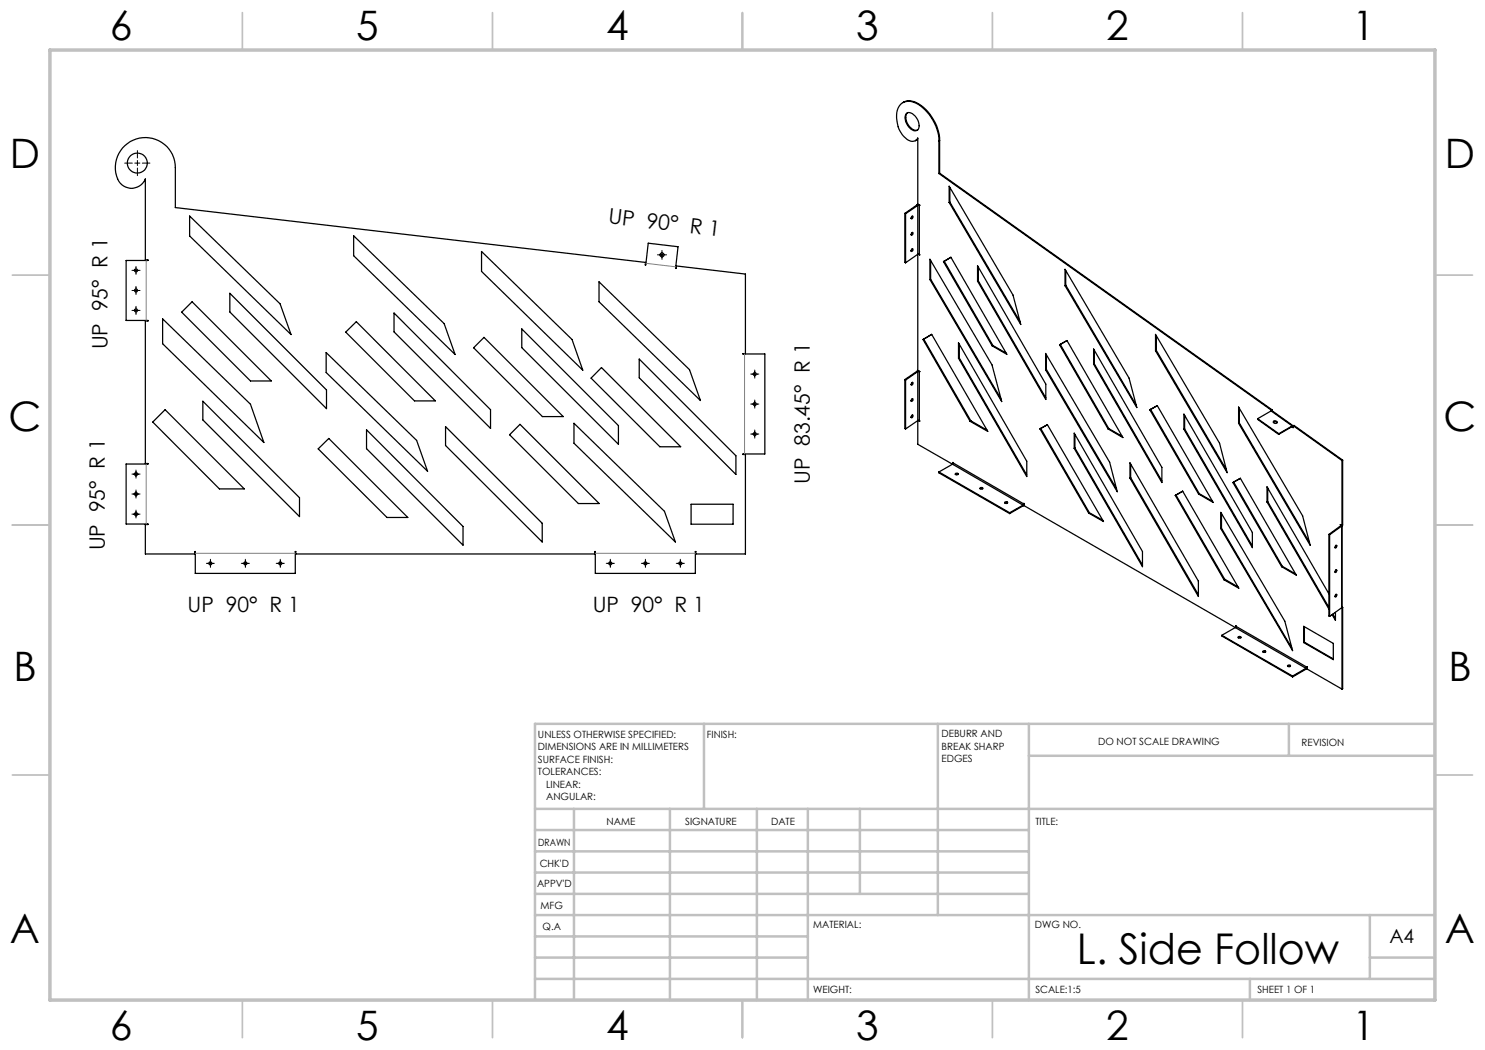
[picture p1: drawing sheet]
<svg xmlns="http://www.w3.org/2000/svg" width="297mm" height="210mm" viewBox="0 0 297 210" stroke-linecap="round" stroke-linejoin="round" font-family="sans-serif">
<g fill="none" stroke="#000" stroke-width=".25">
<path d="M25 29.1a6 6 0 0 1 6.5-1.1 6 6 0 0 1 3.6 5.5v8l94 11-.1 .5h.2l.4-4.4 6 .7-.5 4.4h.1l.1-.5 13.8 1.6v15.9l-.5 .1h4.4v20h-4.4v.1h.5v19.9h-9.9v-.5h-.1v4.4h-20v-4.4h-.1v.5h-59.8v-.5h-.1v4.4h-20v-4.4l-.1 .5h-9.9v-5.9h.5v-.1h-4.4v-12h4.4v-.1h-.5v-28.5h.5v-.1h-4.4v-12h4.4v-.1h-.5v-16.2a3 3 0 0 1-3.1 1.9 3 3 0 0 1-2.7-2.5 6 6 0 0 1 1.7-6.1zM180.6 20.5a3.1 3.1 0 0 1 3.7 .6 9.5 9.5 0 0 1 3.6 7M181.3 22.7a1.46 1.46 0 0 1 1.9 .8 2.06 2.06 0 0 1 .2 2.6 1.83 1.83 0 0 1-2.1-1.4l-.3-1 .2-.8zM181.5 22.6a2.26 2.26 0 0 0 .7 3l.6 .4h.7M183.6 27.8l-.5 .3M187.8 28.2a9 9 0 0 0-5.1-7.7 2.44 2.44 0 0 0-3.4 2.5 5.2 5.2 0 0 0 2.8 5.2h.6a.98 .98 0 0 0 .9-.6v13.2l.3 .2M187.8 28.2v6.5M187.8 34.7l66.5 47.3M187.9 34.6l-.1 .1M187.9 34.6l66.5 47.4M187.9 28.1l-.1 .1M187.9 28.1v6.5"/>
<path d="M189.8 37.2l12.8 21.8 1.6 5.9-14.4-24.4zM190 37.5v2.9M37.9 43.2l18.1 17.6 2.2 6.1-20.3-19.7zM46 58.7l19.3 19.3v3.7l-19.3-19.3zM70.7 47.2l18.1 17.5 2.2 6.2-20.3-19.8zM96.3 50.3l18.1 17.6 2.2 6.1-20.3-19.7zM119.8 56.4l18.1 17.5 2.2 6.2-20.3-19.7zM181 42.7v9.8l.1 .1M181 42.7h.1M181.1 42.7v9.9M182.4 49.8a.23 .23 0 0 1 .2 .3 .23 .23 0 0 1-.4 .1zM182.4 46.5h.1a.25 .25 0 0 1 .1 .3 .25 .25 0 0 1-.4 .1z"/>
<path d="M182.4 43.2h.1a.28 .28 0 0 1 .1 .4 .28 .28 0 0 1-.4 .1zM182.5 43.2l-.3 .5M182.5 46.5l-.3 .4M182.5 49.8l-.3 .4M183.4 41l-2.4 1.7M183.4 41l.2 .1M183.6 41.1v33l.3 .2M183.6 41.1l-2.5 1.6M183.7 50.8l.2 .2v-.1M183.7 40.9l-.3 .1M183.9 41.1h-.3M183.9 50.9h-.3l-2.5 1.7"/>
<path d="M183.9 41.1v9.8M183.9 41v.1M186 51.8l12.4 21.2 1.9 7.3-14.3-24.4zM186.1 55.8l-.1 .1M186.1 55.8l14.1 23.9M186.1 52.1v3.7M188.7 52.3l9.7 16.9M188.8 52.2l9.8 16.9M188.8 52.2l-.1 .1M190 40.4l-.2 .1M190 40.4l14 23.9M190.2 51.5l-1.5 .8"/>
<path d="M190.2 51.5l11.2 19.4-3-1.7M190.2 51.5l-1.4 .7M195.5 53.2l13.7 23.6v3.1l-13.7-23.7zM195.7 56.2h-.2M195.7 56.2l13.5 23.4M195.7 53.4v2.8M213 53.9l12.8 21.7 1.6 5.9-14.4-24.4zM213.1 57l-.1 .1M213.1 57l14.1 24M213.1 54.1v2.9M32.5 63.8l17.6 17 2.7 7.7-20.3-19.8zM38.4 60.4l15.9 15.8h-4.2l-13.8-13.8z"/>
<path d="M65.2 70.5l18.1 17.6 2.2 6.2-20.3-19.8zM69.1 66.4l2.2-2.1 15.8 15.9h-4.2zM78.8 62.6l19.3 19.3v3.8l-19.3-19.3zM94.7 69.6l2.1-2.1 15.8 15.8h-4.1zM104.4 65.8l19.3 19.3v3.8l-19.3-19.4zM120.3 73.5l15.8 15.9h-4.1l-13.8-13.8zM127.8 71.8l19.4 19.3v3.8l-19.4-19.3zM181 75.9v9.8l.1 .1M181 75.9l.1 .1M181.1 76v9.8M182.4 79.8a.23 .23 0 0 1 .2 .3 .23 .23 0 0 1-.4 0zM182.4 76.5h.1a.25 .25 0 0 1 .1 .3 .25 .25 0 0 1-.4 .1z"/>
<path d="M182.5 76.5l-.3 .4M182.5 79.8l-.3 .4M183.4 74.3l-2.4 1.6M183.4 74.3h.2M183.6 74.3h.3M183.6 74.3v14.6l6.9 3.9M183.6 74.3l-2.5 1.7M183.7 74.2l-.3 .1M183.9 74.3v9.8M183.9 74.3h.1M184.6 67.9l9.4 16.4M184.7 67.8l-.1 .1"/>
<path d="M184.7 67.8l9.5 16.4M186.3 66.9l11.3 19.4-3.6-2M186.3 66.9l-1.7 1M186.3 66.9l-1.6 .9M191.7 68.6l13.7 23.6v3.1l-13.7-23.7zM191.8 71.6h-.1M191.8 71.6l13.6 23.4M191.8 68.8v2.8M198.6 69.1l-.2 .1M198.6 69.1l2.6 1.5M209.1 70.7l12.8 21.8 1.5 5.8-14.3-24.3zM209.3 73.9l-.2 .1"/>
<path d="M209.3 73.9l14 23.9M209.3 70.9v3M211.9 69l9.7 16.8M212.1 68.9l-.2 .1M212.1 68.9l9.7 16.8M213.4 68.1l-1.5 .9M213.4 68.1l11.2 19.4-3-1.7M213.4 68.1l-1.3 .8M218.7 69.8l13.7 23.7v3l-13.7-23.7zM218.9 72.8h-.2M218.9 72.8l13.5 23.4M218.9 70.1v2.7"/>
<path d="M231.1 66.9l12.8 21.7 1.5 5.9-14.3-24.3zM231.2 70.1l-.1 .1M231.2 70.1l14.1 23.9M231.2 67.1v3M33 81.9l15.9 15.9h-5l-13.3-13.4zM40.6 80.2l19.3 19.3v3.8l-19.3-19.3zM63.6 89.8l2.2-2.1 15.8 15.8h-4.2zM73.3 86l19.3 19.3v3.7l-19.3-19.3zM89.1 85.3l19.3 19.4v3.7l-19.3-19.3zM104 84.9l15.8 15.8h-4.1l-13.8-13.7zM114.8 84.7l18.1 17.6 2.2 6.1-20.3-19.8zM182.4 83h.1a.28 .28 0 0 1 .1 .3 .28 .28 0 0 1-.4 .2z"/>
<path d="M182.5 83l-.3 .5M183.7 84.1l.2 .1v-.1M183.9 84.1h-.3l-2.5 1.7M187.8 94.4v.2l14.1 8.1M187.8 94.4l14.1 8.1M190.5 92.8l-2.7 1.6M190.5 92.8l14.1 8.2M190.6 92.6l-.1 .2M190.6 92.6l14.2 8.2M190.6 92.6v-.1v.3M191.1 94.7a.31 .31 0 0 1 .3-.1 .31 .31 0 0 1 .2 .3 .32 .32 0 0 1-.3 .1 .32 .32 0 0 1-.2-.3zM191.1 94.9l.2-.1 .3 .1"/>
<path d="M194.2 84.2l-.2 .1M194.2 84.2l3.2 1.8M196 97.6a.26 .26 0 0 1 .3-.1 .26 .26 0 0 1 .2 .3h-.4zM196 97.7l.3-.1 .2 .1M208 85.8l9.7 16.8M208.1 85.7l-.1 .1M208.1 85.7l9.8 16.8M209.5 84.9l-1.5 .9M209.5 84.9l11.2 19.4-3-1.7M209.5 84.9l-1.4 .8M214.8 86.6l13.7 23.7v3l-13.7-23.6zM215 89.6l-.2 .1"/>
<path d="M215 89.6l13.5 23.4M215 86.9v2.7M221.8 85.7l-.2 .1M221.8 85.7l2.6 1.6M226 92.6l13.7 23.6v3.1l-13.7-23.7zM226.1 95.5l-.1 .1M226.1 95.5l13.6 23.4M226.1 92.8v2.7M230 82l9.7 16.8M230.1 81.9l-.1 .1M230.1 81.9l9.8 16.8M231.5 81.1l-1.5 .9"/>
<path d="M231.5 81.1l11.1 19.4-2.9-1.7M231.5 81.1l-1.4 .8M235.1 99.1l9.7 16.8M235.2 99l-.1 .1M235.2 99l9.7 16.8M236.5 98.2l-1.4 .9M236.5 98.2l11.3 19.4-3-1.7M236.5 98.2l-1.3 .8M236.8 82.8l13.7 23.7v3l-13.7-23.6zM236.9 85.8l-.1 .1M236.9 85.8l13.6 23.4M236.9 83.1v2.7"/>
<path d="M239.9 98.7l-.2 .1M239.9 98.7l2.6 1.6M246.6 96.5l9.7 16.8M246.7 96.4l-.1 .1M246.7 96.4l9.8 16.9M247.7 81.4l12.8 21.8 1.5 5.9-14.3-24.4zM247.9 84.6l-.2 .1M247.9 84.6l14 23.9M247.9 81.7v2.9M248.1 95.7l11.2 19.3-3-1.7M248.1 95.7l-1.5 .8M248.1 95.7l-1.4 .7"/>
<path d="M251.5 83.7v.2l4.2 3M251.5 83.7l4.3 3M253.5 97.6v2.7M254.2 82.2l-2.7 1.5M254.2 82.2l4.2 3M254.3 82v.2M254.4 82.2h-.2M254.4 82.2l4.2 3M254.4 82h-.1M254.4 82v.2M254.7 84.3a.37 .37 0 0 1 .4-.1 .37 .37 0 0 1 .2 .4l-.4 .1-.2-.2zM254.7 84.4l.3-.1 .4 .3"/>
<path d="M255.8 86.7l-.1 .2M258.4 85.3l.2 .1M258.4 85.3l-2.7 1.6M258.4 85.2h.3M258.4 85.2l-2.6 1.5M258.4 85.2v.1M258.6 85.4v.1M258.6 85.4h.1M258.7 85.2l-.1 .3M258.7 85.2l9.7 6.9M258.7 85.2l.1-.1 9.7 6.9M268.4 92.1v29.3"/>
<path d="M268.5 92l-.1 .1M268.5 92v13l-.1 .1M138.2 100.9h8.4v3.9h-8.4zM200.9 100.5a.26 .26 0 0 1 .4-.2 .26 .26 0 0 1 .1 .3h-.4zM201 100.6l.2-.1 .3 .1M201.9 102.5v.2M204.6 101l-2.7 1.5M204.6 101.2l-2.7 1.5M204.6 101v.2M204.8 100.8l-.2 .2M204.8 101l-.2 .2M204.8 100.7v.4l56.4 32.6"/>
<path d="M204.8 100.7v.1M217.9 102.5l-.2 .1M217.9 102.5l2.7 1.6M244.2 102.5l12.8 21.7 1.5 5.9-14.3-24.4zM244.3 105.6l-.1 .1M244.3 105.6l14 24M244.3 102.7v2.9M244.9 115.8l-.1 .1M244.9 115.8l2.7 1.6M253.4 100.4v-3l12.4 21.4M253.4 100.4l12.4 21.4M253.5 100.3l-.1 .1"/>
<path d="M253.5 100.3l12.3 21.2M256.5 113.3h-.2M256.5 113.3l2.6 1.5M265.8 106.9l.1 .1M265.8 106.9v16.3l.1 .1M265.9 107v16.3M267.1 118.9h.2a.28 .28 0 0 1 0 .3 .28 .28 0 0 1-.3 .1zM267.1 114h.2a.28 .28 0 0 1 0 .3 .28 .28 0 0 1-.3 .1zM267.1 109.1h.2a.32 .32 0 0 1 0 .3 .32 .32 0 0 1-.3 .2zM267.2 109.1l-.2 .4M267.2 114l-.2 .4M267.2 118.9l-.2 .4"/>
<path d="M268.1 105l.3 .1M268.1 105h.1M268.1 105v.2M268.1 105.2l-2.3 1.7M268.1 105.2h.2M268.1 104.9v.1M268.2 105h-.1M268.3 105.2l-2.4 1.8M268.3 105.2v16.4M268.4 105.1l-.1 .1M244.4 127.1l14.1 8.1M244.4 127.1v.1l14.1 8.2"/>
<path d="M247.2 125.3l-.1 .2-2.7 1.6M247.2 125.3l14.1 8.1M247.2 125.3l-.1-.2v.3M247.6 127.4a.33 .33 0 0 1 .6 .1 .31 .31 0 0 1-.4 .1 .31 .31 0 0 1-.2-.2zM247.6 127.6l.2-.1 .4 .1M252.6 130.4l.1-.1 .4 .1M252.6 130.2h.5a.25 .25 0 0 1-.2 .3 .25 .25 0 0 1-.3-.3zM257.5 133.1a.27 .27 0 0 1 .4-.1 .27 .27 0 0 1 .1 .3h-.4zM257.5 133.3l.2-.1 .4 .1M258.5 135.2v.2M260.7 125.3l6 3.4v3.2l-6-3.4zM260.9 128.4l-.2 .1"/>
<path d="M260.9 128.4l5.8 3.4M260.9 125.3v3.1M261.2 133.7l-2.7 1.5M261.2 133.7v.1M261.2 133.8l-2.7 1.6M261.3 133.4l-.1 .3M261.4 133.6l-.2 .2M261.4 133.4v.4l7 4M261.4 133.4h-.1M266.6 122.8l.5 .9M267.1 122.5v1.6l-.7-1.2M268.3 121.6l-2.4 1.7"/>
<path d="M268.4 121.6h.1M268.4 121.4l-.1 .2M268.4 121.6v16.2M268.4 121.4l.1 .1M268.5 121.5v16.3h-.1M268.5 121.5l-.1 .1"/>
<circle cx="27.5" cy="32.6" r="2"/>
<circle cx="27.2" cy="54.1" r=".29"/>
<circle cx="27.2" cy="58.1" r=".3"/>
<circle cx="132.4" cy="51" r=".4"/>
<circle cx="27.2" cy="62.1" r=".3"/>
<circle cx="150.9" cy="74.8" r=".31"/>
<circle cx="27.2" cy="98.8" r=".3"/>
<circle cx="27.2" cy="94.8" r=".3"/>
<circle cx="150.9" cy="80.8" r=".31"/>
<circle cx="150.9" cy="86.8" r=".31"/>
<circle cx="27.2" cy="102.8" r=".29"/>
<circle cx="42.1" cy="112.7" r=".3"/>
<circle cx="49.1" cy="112.7" r=".3"/>
<circle cx="56.1" cy="112.7" r=".3"/>
<circle cx="122" cy="112.7" r=".3"/>
<circle cx="129.1" cy="112.7" r=".3"/>
<circle cx="136.1" cy="112.7" r=".3"/>
</g>
<g fill="none" stroke="#000" stroke-width=".2">
<path d="M24.9 32.6h1.6M27 32.6h1M27.5 30.1v1.5M27.5 32.1v1M27.5 33.6v1.5M28.5 32.6h1.5M26.4 54.1h1.6M26.4 58.1h1.6M27.2 53.3v1.6M27.2 57.3v1.6M131.5 51h1.8M132.4 50.1v1.8"/>
<path d="M26.4 62.1h1.6M27.2 61.3v1.6M150.1 74.8h1.7M151 74v1.6M26.4 94.8h1.6M26.4 98.8h1.6M27.2 94v1.6M27.2 98v1.6M150.1 86.8h1.7M150.1 80.8h1.7M151 80v1.6M151 86v1.6"/>
<path d="M26.4 102.8h1.6M27.2 102v1.6M41.3 112.7h1.6M42.1 111.9v1.6M48.3 112.7h1.6M49.1 111.9v1.6M55.2 112.7h1.7M56.1 111.9v1.6M121.2 112.7h1.7M122.1 111.9v1.6M128.3 112.7h1.6M129.1 111.9v1.6"/>
<path d="M135.3 112.7h1.6M136.1 111.9v1.6"/>
</g>
<path d="M29.2 52.1v12M129.2 52.7l5.9 .7M148.9 70.8v20M29.2 92.8v12M39.1 110.7h20M119.1 110.7h20" fill="none" stroke="#808080" stroke-width=".2"/>
<g fill="none" stroke="#c0c0c0" stroke-width=".35">
<path d="M48.5 2.5v7.5M98.5 2.5v7.5M148.5 2.5v7.5M198.5 2.5v7.5M248.5 2.5v7.5M2.5 55h7.5M287 55h7.5M2.5 105h7.5M287 105h7.5M2.5 155h7.5M287 155h7.5M48.5 200v7.5"/>
<path d="M98.5 200v7.5M148.5 200v7.5M198.5 200v7.5M248.5 200v7.5"/>
</g>
<g fill="none" stroke="#c0c0c0" stroke-width=".5">
<path d="M140.8 144.8v17M187.6 144.8v38.2M205.8 144.8v55.2M205.8 151.2h81.2M257.8 144.8v6.4M287 144.8h-180v55.2M107 161.8h180M107 178.8h98.8M107 174.5h98.8M107 170.3h98.8M107 166h98.8M114.8 161.8v38.2"/>
<path d="M134 161.8v38.2M151.4 161.8v38.2M161.6 161.8v38.2M172 161.8v17M107 195.8h180M107 191.5h54.6M107 187.3h54.6M107 183h180M250 195.8v4.2M274 191.5h13M274 183v12.8"/>
</g>
<path d="M10 10h277v190h-277z" fill="none" stroke="#c0c0c0" stroke-width=".7"/>
<text font-size="8.5" x="215.4" y="192.7">L. Side Follow</text>
<g font-size="8.1">
<text x="22" y="8">6</text>
<text x="71.2" y="8">5</text>
<text x="121.2" y="8">4</text>
<text x="171.2" y="8">3</text>
<text x="221.2" y="8">2</text>
<text x="270.5" y="8">1</text>
<text x="2" y="33.6">D</text>
<text x="289" y="33.6">D</text>
<text x="1.7" y="86.1">C</text>
<text x="288.7" y="86.1">C</text>
<text x="2.7" y="136.1">B</text>
<text x="289.7" y="136.1">B</text>
<text x="2" y="188.6">A</text>
<text x="289" y="188.6">A</text>
<text x="22" y="208">6</text>
<text x="71.2" y="208">5</text>
<text x="121.2" y="208">4</text>
<text x="171.2" y="208">3</text>
<text x="221.2" y="208">2</text>
<text x="270.5" y="208">1</text>
</g>
<g font-size="4.2">
<text x="121.6" y="44.6" transform="rotate(7 121.6 44.6)">UP 90° R 1</text>
<text x="21.5" y="69.9" transform="rotate(-90 21.5 69.9)">UP 95° R 1</text>
<text x="162" y="96.8" transform="rotate(-90 162 96.8)">UP 83.45° R 1</text>
<text x="21" y="110.1" transform="rotate(-90 21 110.1)">UP 95° R 1</text>
<text x="37.5" y="122.4">UP 90° R 1</text>
<text x="118.5" y="122.4">UP 90° R 1</text>
</g>
<text font-size="3.9" x="277.9" y="188.5">A4</text>
<g font-size="2">
<text x="107.6" y="147.6">UNLESS OTHERWISE SPECIFIED:</text>
<text x="141.4" y="147.6">FINISH:</text>
<text x="188.3" y="147.5">DEBURR AND</text>
<text x="188.3" y="150">BREAK SHARP</text>
<text x="219.6" y="149">DO NOT SCALE DRAWING</text>
<text x="260.3" y="149.2">REVISION</text>
<text x="107.6" y="150.1">DIMENSIONS ARE IN MILLIMETERS</text>
<text x="107.6" y="152.6">SURFACE FINISH:</text>
<text x="107.6" y="155.1">TOLERANCES:</text>
<text x="188.3" y="152.5">EDGES</text>
<text x="109.2" y="157.6">LINEAR:</text>
<text x="109.2" y="160.1">ANGULAR:</text>
<text x="121.3" y="165">NAME</text>
<text x="137" y="164.9">SIGNATURE</text>
<text x="154.2" y="164.9">DATE</text>
<text x="207.1" y="164.9">TITLE:</text>
<text x="107.6" y="169.1">DRAWN</text>
<text x="107.9" y="173.3">CHK'D</text>
<text x="107.4" y="177.4">APPV'D</text>
<text x="108.1" y="181.8">MFG</text>
<text x="108.5" y="186">Q.A</text>
<text x="162.6" y="185.5">MATERIAL:</text>
<text x="207" y="185.5">DWG NO.</text>
<text x="162.6" y="198.5">WEIGHT:</text>
<text x="207.1" y="198.6">SCALE:1:5</text>
<text x="251.5" y="198.6">SHEET 1 OF 1</text>
</g>
</svg>
